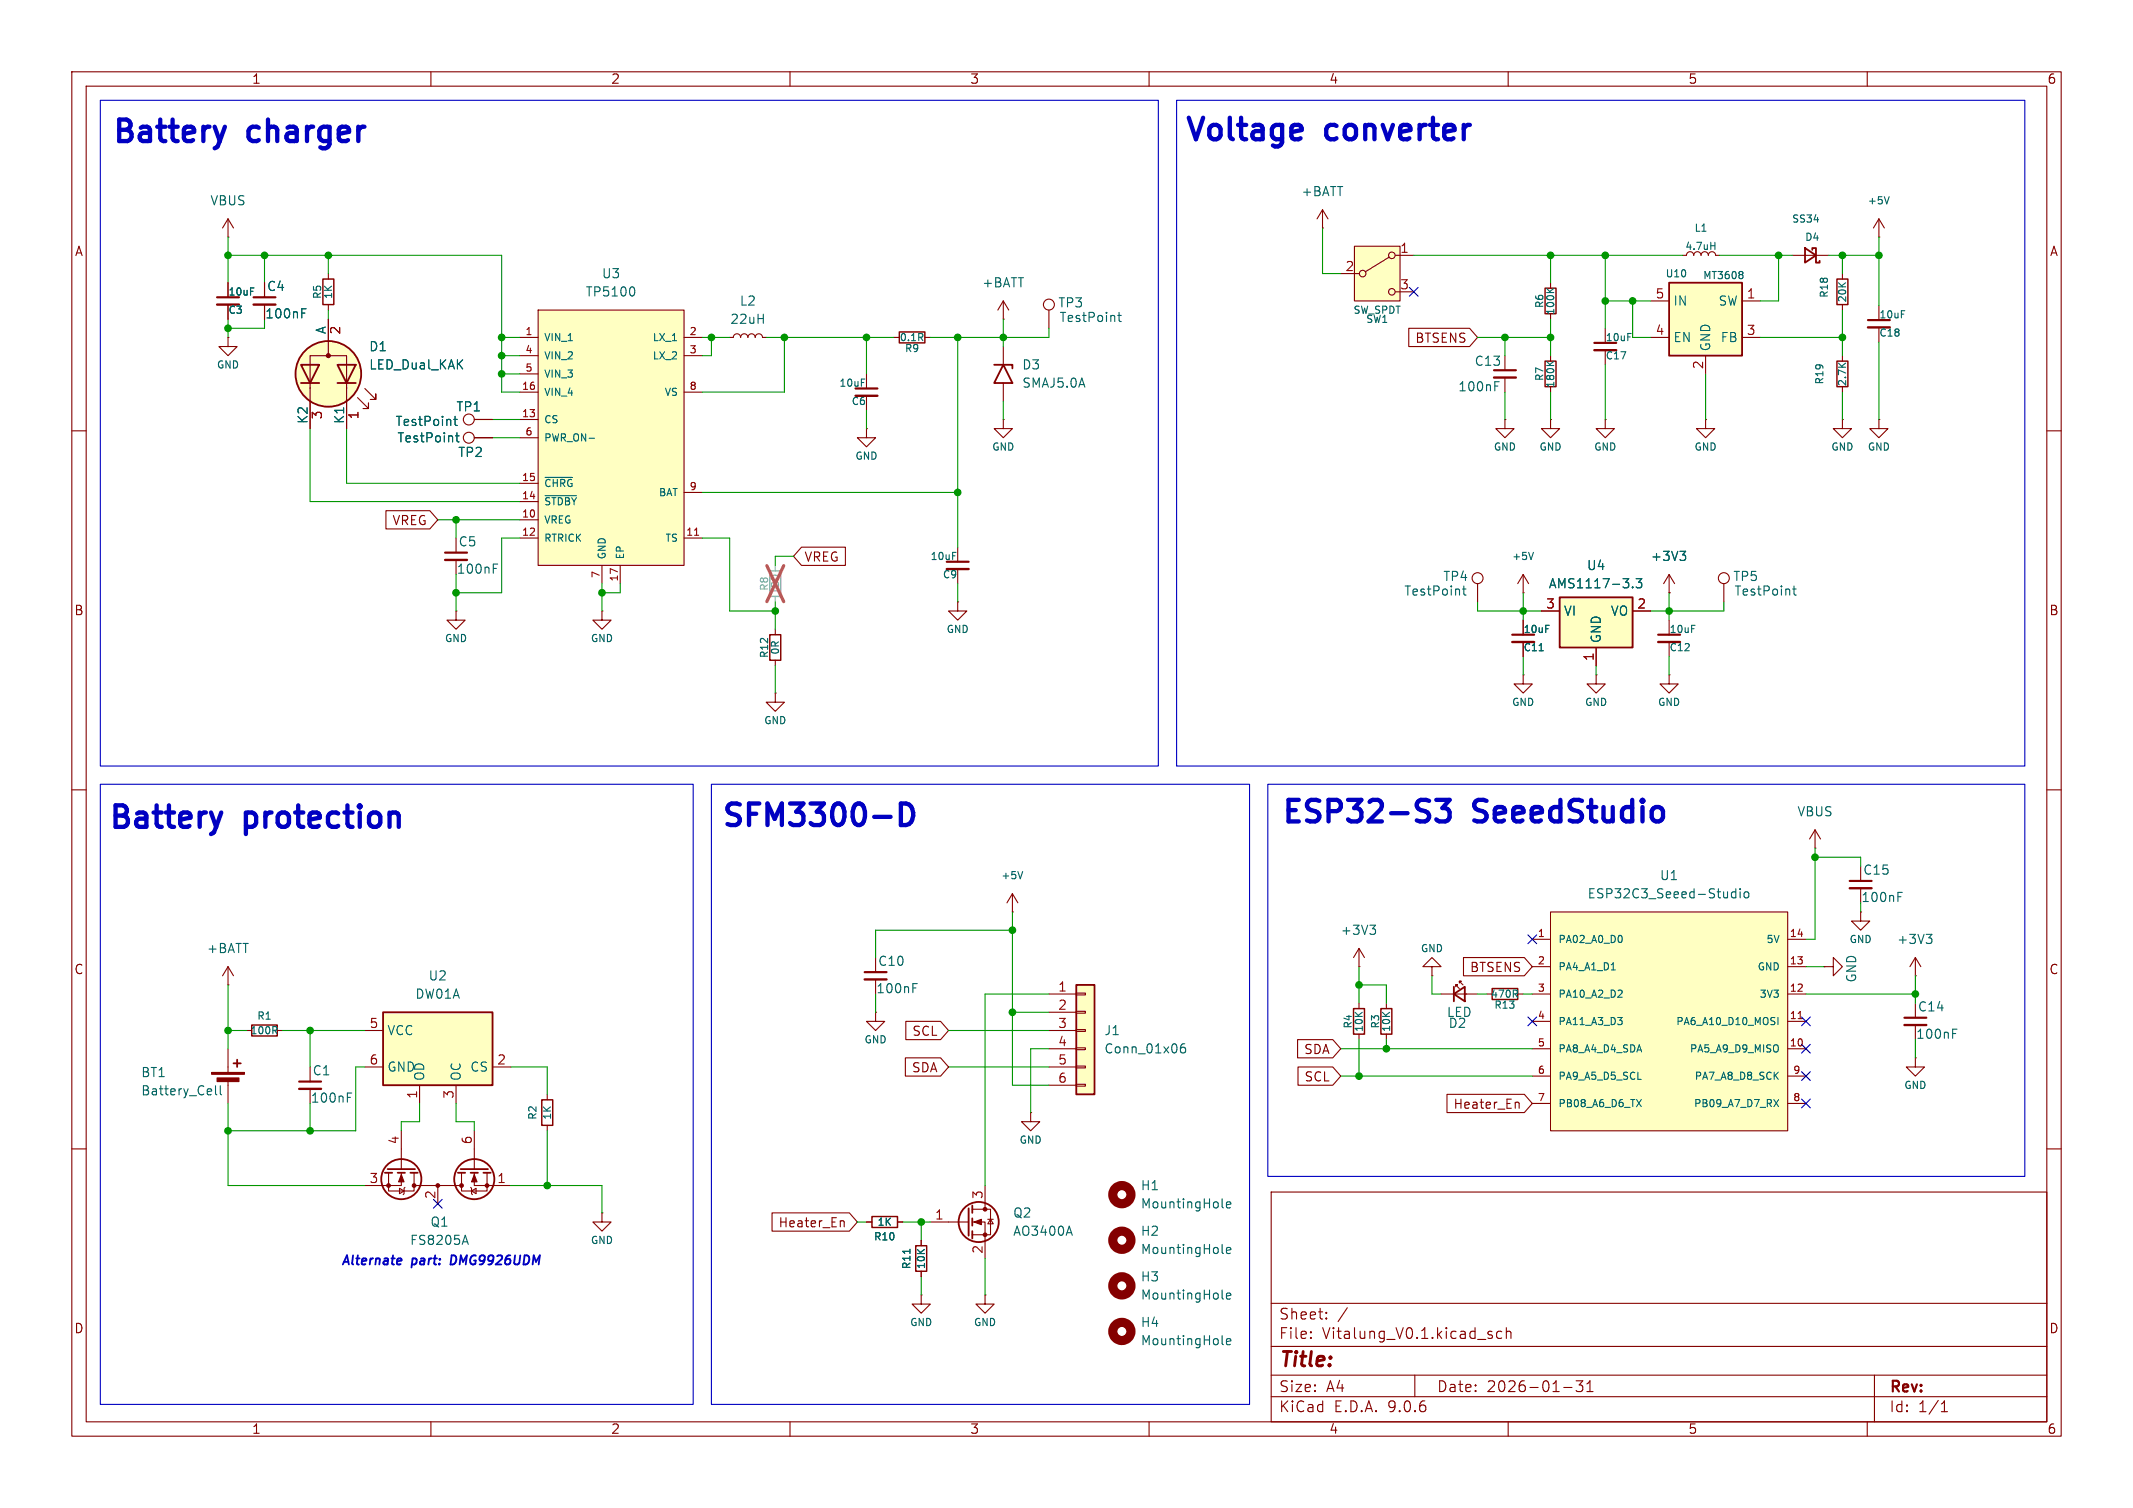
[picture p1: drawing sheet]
<svg xmlns="http://www.w3.org/2000/svg" width="297mm" height="210mm" viewBox="0 0 297 210" stroke-linecap="round" stroke-linejoin="round" font-family="sans-serif">
<g fill="none" stroke="#840000" stroke-width=".15">
<path d="M10 10h277v190h-277zM12 12h273v186h-273zM60 10v2M110 10v2M160 10v2M210 10v2M260 10v2M249.6 35.6h5M66 58.4h2.6M10 60h2M285 60h2M10 110h2"/>
<path d="M252.7 118.1h.1M252.7 115.6l-.7 1.2M252.7 115.6l.8 1.2M252.7 115.6v2.5M285 110h2M259.1 120.7v2M259.1 123.7v2M10 160h2M177 166h108v32h-108zM285 160h2M60 198v2M110 198v2"/>
<path d="M160 198v2M177 194.5h108M177 191.5h108M177 187.5h108M177 181.5h108M182.5 186.3h.1l-.1 .1M182.5 186.3v.1M182.5 185.5v.1M182.5 185.5h.1l-.1 .1M184.7 183.6v.1M184.7 183.6h-.1l.1 .1M184.7 182.8v.1"/>
<path d="M184.7 182.8h-.1l.1 .1M187.6 182.1l-1.3 2M197 191.5v3M207.4 185.9l.3 .1 .1 .2-.2 .2h-.3M207.4 185.4l.3 .1M209.1 185.5l-.4-.1-.3 .3v.4l.1 .2 .2 .1 .4-.1M209.7 185.5a.37 .37 0 0 1 .7 .1v.8M209.7 184.9v1.5M210 198v2M217.7 193.2h1.2M219.5 192.3h.9l-.5 .6a.41 .41 0 0 1 .5 .3v.3l-.2 .2-.5 .1-.2-.1M221 193.8h.8"/>
<path d="M221 192.7l.4-.4v1.5M260 198v2M261 191.5v6.5M270.3 196.6h.9M270.3 195.5l.4-.4v1.5"/>
<circle cx="65.3" cy="58.4" r=".76"/>
</g>
<path d="M251.3 34.5l1.6 1.1-1.6 1zM252.3 34.8v-.3h.6v2.1h.5v-.3" fill="none" stroke="#840000" stroke-width=".25"/>
<path d="M63.2 58.4h.5M63.4 58v1.1v.1l.3 .1M264.3 124.9h.4M264.3 124.3h.6" fill="none" stroke="#006464" stroke-width=".15"/>
<path d="M257.6 122.7h3" fill="none" stroke="#840000" stroke-width=".3"/>
<path d="M257.6 123.7h3" fill="none" stroke="#840000" stroke-width=".33"/>
<path d="M215.9 127h33v30.5h-33z" fill="#ffffc2"/>
<g fill="none" stroke="#840000" stroke-width=".15">
<path d="M66 61h2.6M232.4 82.6h.1M232.4 94v1.3h1.3l-1.3 1.2-1.3-1.2h1.3M232.4 94h.1M232.4 80l-.8 1.3M232.4 80l.8 1.3M232.4 80v2.6M232.4 86.4v2M232.4 89.4v2M240 81.3v2.5M213.4 130.8h2.5M213.4 134.6h2.5"/>
<path d="M213.4 138.4h2.5M215.9 127h33v30.5h-33zM248.9 130.8h2.6M248.9 134.6h2.6M248.9 138.4h2.6M254 134.6h1.3v-1.2l1.2 1.2-1.2 1.3v-1.3M254 134.6h.1M259.1 127v1.3h1.2l-1.2 1.2-1.3-1.2h1.3M259.1 127h.1M266.7 135.9h.1M266.7 133.4l-.8 1.2M266.7 133.4l.8 1.2"/>
<path d="M266.7 133.4v2.5M266.7 139.7v2M34.3 143.5h.8M38.6 143.5h.8M213.4 142.2h2.5M213.4 146.1h2.5M213.4 149.9h2.5M213.4 153.7h2.5M248.9 142.2h2.6M248.9 146.1h2.6M248.9 149.9h2.6M248.9 153.7h2.6"/>
<path d="M266.7 147.3v1.3h1.3l-1.3 1.3-1.3-1.3h1.3M266.7 147.3h.1M266.7 142.7v2.1"/>
<circle cx="65.3" cy="61" r=".76"/>
<circle cx="240" cy="80.5" r=".76"/>
</g>
<g fill="none" stroke="#006464" stroke-width=".15">
<path d="M63.4 60.7h.5M63.6 60.3v1.1l.1 .1h.2M233.9 76.8h.8l-.4 .5M234.5 77.3l.2 .2v.3l-.2 .2M235.5 87.1h.5M249.6 82h.5M249.8 81.6v1.1l.1 .1 .2 .1M224.3 135.1h.6M225.7 137.9l.2 .2-.1 .2-.5 .6h.6M225.8 130.4l.1 .2-.1 .6M241.7 123.8v1.2M241.7 124.3l-.4-.1-.2 .2v.4l.1 .2h.5"/>
<path d="M242.3 123.8v.1M242.3 124.2v.8M242.9 124.3l.2-.1 .3 .1 .1 .5-.1 .2h-.3l-.2-.1zM268.2 130.1h.8l-.4 .5M268.8 130.6l.2 .2v.3l-.2 .3M38.2 143.5l.4 .5M38.5 143.1v.3M225.3 141.7h.6l-.4 .4M225.8 142.1l.1 .2-.1 .3M227.9 153.1l.6 1M228.1 150.3h.4M228.5 153.1l-.6 1"/>
<path d="M247 153.1l.7 1M247.6 141.7v1M247.6 145.6v.8M247.7 153.1l-.7 1M271.9 143.9h.4M271.9 143.3h.6"/>
</g>
<path d="M250.4 141.9h.6" fill="none" stroke="#a90000" stroke-width=".15"/>
<path d="M230.9 88.4h3M265.2 141.7h3" fill="none" stroke="#840000" stroke-width=".3"/>
<path d="M230.9 89.4h3M265.2 142.7h3" fill="none" stroke="#840000" stroke-width=".33"/>
<path d="M35.1 142.7h3.5v1.6h-3.5z" fill="none" stroke="#840000" stroke-width=".2"/>
<path d="M232.4 39.4h10.2v10.1h-10.2z" fill="#ffffc2"/>
<path d="M232.4 39.4h10.2v10.1h-10.2z" fill="none" stroke="#840000" stroke-width=".25"/>
<g fill="none" stroke="#840000" stroke-width=".15">
<path d="M215.9 39.4v.7M234.3 35.6h.5a.51 .51 0 0 1 .5-.5 .51 .51 0 0 1 .5 .5 .51 .51 0 0 1 .5-.5 .51 .51 0 0 1 .6 .5 .51 .51 0 0 1 .5-.5 .51 .51 0 0 1 .5 .5 .51 .51 0 0 1 .5-.5 .51 .51 0 0 1 .5 .5h.5M209.5 58.4v1.3h1.3l-1.3 1.3-1.2-1.3h1.2M209.5 58.4h.1M209.5 49.5v2.1M209.5 52.6v2M215.9 58.4v1.3h1.3l-1.3 1.3-1.3-1.3h1.3M215.9 58.4h.1M215.9 43.7v.8M223.5 58.4v1.3h1.3l-1.3 1.3-1.3-1.3h1.3M223.5 58.4h.1M229.9 41.9h2.5"/>
<path d="M229.9 47h2.5M237.5 58.4v1.3h1.3l-1.3 1.3-1.3-1.3h1.3M237.5 58.4h.1M237.5 49.5v2.6M242.6 41.9h2.5M242.6 47h2.5M205.7 81.3v2.5M43.2 148.6v2M43.2 151.6v2.1M76.2 152.4v.8M76.2 156.7v.8M143.5 154.9v1.3h1.3l-1.3 1.3-1.3-1.3h1.3"/>
<path d="M143.5 154.9h.1"/>
<circle cx="205.7" cy="80.5" r=".76"/>
</g>
<path d="M238.2 34.2h.6M238.8 33.7v1M242.5 37.8l.2 .2-.2 .2 .2 .2v.2l-.2 .2M208.1 53.8h.5M208.1 53.2h.6M215.4 40.2l.5 .5M216.4 40.2l-.6 .4M203.6 82h.5M203.8 81.6v1.1l.1 .1 .2 .1M48.4 152.8h.4M48.4 152.2h.6" fill="none" stroke="#006464" stroke-width=".15"/>
<path d="M208 51.6h3.1M41.7 150.6h3" fill="none" stroke="#840000" stroke-width=".3"/>
<path d="M208 52.6h3.1M41.7 151.6h3" fill="none" stroke="#840000" stroke-width=".33"/>
<path d="M215.1 40.1h1.6v3.6h-1.6zM75.4 153.2h1.6v3.5h-1.6z" fill="none" stroke="#840000" stroke-width=".2"/>
<path d="M188.6 34.3h6.3v7.6h-6.3z" fill="#ffffc2"/>
<g fill="none" stroke="#840000" stroke-width=".15">
<path d="M184.1 31.8h.1M184.1 29.2l-.7 1.3M184.1 29.2l.8 1.3M184.1 29.2v2.6M186.7 38.1h2.5M188.6 34.3h6.3v7.6h-6.3zM193.4 35.8l-3.3 2M194.3 35.6h2.5M194.3 40.6h2.5M212.1 82.6h.1M212.1 80l-.8 1.3M212.1 80l.8 1.3"/>
<path d="M212.1 80v2.6M121.9 133.4v2M121.9 136.4v2M121.9 141v1.2h1.3l-1.3 1.3-1.3-1.3h1.3M121.9 141h.1"/>
<circle cx="189.7" cy="38.1" r=".46"/>
<circle cx="193.8" cy="35.6" r=".46"/>
<circle cx="193.8" cy="40.6" r=".46"/>
</g>
<path d="M213.5 76.9l-.3 1M127.1 137.6h.4M127.1 137h.6" fill="none" stroke="#006464" stroke-width=".15"/>
<path d="M120.4 135.4h3" fill="none" stroke="#840000" stroke-width=".3"/>
<path d="M120.4 136.4h3" fill="none" stroke="#840000" stroke-width=".33"/>
<path d="M53.3 141h15.3v10.1h-15.3z" fill="#ffffc2"/>
<path d="M53.3 141h15.3v10.1h-15.3z" fill="none" stroke="#840000" stroke-width=".25"/>
<g fill="none" stroke="#840000" stroke-width=".15">
<path d="M261.6 33h.1M261.6 30.5l-.7 1.3M261.6 30.5l.8 1.3M261.6 30.5v2.5M256.5 49.5v.8M256.5 53.8v.8M261.6 58.4v1.3h1.3l-1.3 1.3-1.3-1.3h1.3M261.6 58.4h.1M261.6 42.5v2.1M261.6 45.6v2M212.1 94v1.3h1.3l-1.3 1.2-1.3-1.2h1.3M212.1 94h.1"/>
<path d="M222.2 94v1.3h1.3l-1.3 1.2-1.2-1.2h1.2M222.2 94h.1M50.8 143.5h2.5M50.8 148.6h2.5M58.4 151.1v2.6M63.5 151.1v2.6M68.6 148.6h2.5"/>
</g>
<path d="M263 27.4l-.3 1M264.8 43.3h.4" fill="none" stroke="#006464" stroke-width=".15"/>
<path d="M255.8 50.3h1.5v3.5h-1.5z" fill="none" stroke="#840000" stroke-width=".2"/>
<path d="M260.1 44.6h3" fill="none" stroke="#840000" stroke-width=".3"/>
<path d="M260.1 45.6h3" fill="none" stroke="#840000" stroke-width=".33"/>
<path d="M217.2 83.2h10.1v7h-10.1z" fill="#ffffc2"/>
<g fill="none" stroke="#840000" stroke-width=".25">
<path d="M41.9 50.8h2.5l-1.2 2.5zM41.9 53.3h2.5M47 50.8h2.5l-1.2 2.5zM47 53.3h2.5M217.2 83.2h10.1v7h-10.1zM32.5 148.1h1M33 147.6v1M53.6 163.3h1M54 162.8h3.8M55.4 163.3h1M57.1 163.3h1.1M63.8 163.3h1"/>
<path d="M64.1 162.8h3.8M65.5 163.3h1M67.3 163.3h1M134.9 168.3v3.8M135.4 167.9v1M135.4 169.7v1M135.4 171.5v1"/>
<circle cx="45.7" cy="52.1" r="4.6"/>
<circle cx="55.9" cy="164.2" r="2.79"/>
<circle cx="66" cy="164.2" r="2.79"/>
<circle cx="136.3" cy="170.2" r="2.79"/>
</g>
<g fill="none" stroke="#840000" stroke-width=".15">
<path d="M31.7 33h.1M31.7 30.5v2.5M31.7 39.4v2M31.7 30.5l-.7 1.3M31.7 30.5l.8 1.3M36.8 39.4v2M45.7 38.1v.8M256.5 38.1v.8M31.7 47v1.3h1.3l-1.3 1.2-1.2-1.2h1.2M31.7 47h.1M31.7 42.4v2.1M36.8 42.4v2.1"/>
<path d="M43.2 54.1v-4.6h5.1v4.6M43.2 54v5.7M45.7 42.4v.8M45.7 44.5v5M48.3 54v5.7M49.8 55.4l1.5 1.5v-.8v.8h-.8M50.8 54.1l1.5 1.5v-.7v.7h-.7M120.6 59.7v1.3h-1.2l1.2 1.2 1.3-1.2h-1.3M120.6 59.7h.1M120.6 52.1v2M120.6 55.1v2.1M215.9 49.5v.8"/>
<path d="M215.9 53.8v.8M223.5 45.7v2.1M223.5 48.8v2M256.5 58.4v1.3h1.3l-1.3 1.3-1.2-1.3h1.2M256.5 58.4h.1M256.5 42.4v.8M63.5 85.1v1.3h1.3l-1.3 1.2-1.3-1.2h1.3M63.5 85.1h.1M83.8 85.1v1.3h1.3l-1.3 1.2-1.3-1.2h1.3M83.8 85.1h.1M107.9 96.5v1.3h1.3l-1.3 1.3-1.2-1.3h1.2M107.9 96.5h.1"/>
<path d="M107.9 87.6v.8M107.9 91.9v.8M212.1 86.4v2M212.1 89.4v2M214.6 85.1h2.6M222.2 90.2v2.5M227.3 85.1h2.6M31.7 137.2h.1M31.7 134.6l-.7 1.3M31.7 134.6l.8 1.3M31.7 134.6v2.6M31.7 146.1v3.3"/>
<path d="M31.7 150.4v3.3M55.9 157.5v5.3M66 157.5v5.3M54.1 163.3v2.6h3.6v-2.6M55.6 165.5l.7 .4-.7 .3zM55.9 163.3v1.8h-5.1M56.4 165.4l-.1 .1v.7l-.2 .2M57.7 165.1h6.6M61 165.1v2.5M64.3 163.3v2.6h3.5v-2.6M65.5 165.4l.2 .1v.7l.1 .2M65.7 165.9l.6-.4v.7z"/>
<path d="M66 163.3v1.8h5.1M83.8 168.9v1.3h1.3l-1.3 1.3-1.3-1.3h1.3M83.8 168.9h.1M120.6 170.2h.8M125 170.2h.7M128.3 172.7v.8M128.3 177v.8M129.5 170.2h5.4M135.4 168.4h2.5v3.6h-2.5M135.4 170.2h1.8v5.1M137.2 165.1v3.3M137.5 169.8h.8"/>
<path d="M137.9 169.8l.4 .6h-.8zM128.3 180.3v1.3h1.2l-1.2 1.3-1.3-1.3h1.3M128.3 180.3h.1M137.2 180.3v1.3h1.2l-1.2 1.3-1.3-1.3h1.3M137.2 180.3h.1"/>
</g>
<g fill="none" stroke="#006464" stroke-width=".15">
<path d="M34.9 40.1h.5M42 43.6h.4M42 43h.6M119.9 52.8h.5M215.4 50.3l.5 .6M216.4 50.3l-.6 .5M226.7 46.4h.4M214.3 90.6h.6M215.2 87.1h.5M227.3 81.7v.2M227.8 80.6h.8l-.4 .5 .3 .1v.5l-.1 .2h-.4l-.2-.2M30 151.2v1.1l.2 .2"/>
<path d="M30.7 151.2v1.1l.2 .2M64.5 172.9h.6M64.8 172l.4 1.3M126.7 174v.6M148.9 170.8l.4 1.2M170.2 174.4l.2 .2M170.8 174.1l.6-.1-.1-.2-.3-.1-.2 .2v.6h.5M170.2 180.7l.2 .2M170.8 180.5l.6-.1-.1-.3h-.3l-.2 .2v.6h.5"/>
</g>
<path d="M30.2 41.4h3.1M35.3 41.4h3.1M119.1 54.1h3.1M222 47.8h3M210.6 88.4h3" fill="none" stroke="#840000" stroke-width=".3"/>
<path d="M30.2 42.4h3.1M35.3 42.4h3.1M119.1 55.1h3.1M222 48.8h3M210.6 89.4h3" fill="none" stroke="#840000" stroke-width=".33"/>
<g fill="#840000" stroke="#840000" stroke-width=".15">
<path d="M66 163.6l.4 1h-.7z"/>
<path d="M55.9 163.6l.4 1h-.8z"/>
<path d="M29.5 149.4h4.5v.2h-4.5z"/>
<path d="M30.2 150.1h3.1v.5h-3.1z"/>
<path d="M135.6 170.2l1.1-.4v.8z"/>
<circle cx="67.8" cy="165.1" r=".25"/>
<circle cx="64.3" cy="165.1" r=".25"/>
<circle cx="61" cy="165.1" r=".25"/>
<circle cx="57.7" cy="165.1" r=".25"/>
<circle cx="54.1" cy="165.1" r=".25"/>
<circle cx="45.7" cy="49.5" r=".28"/>
<circle cx="137.2" cy="168.4" r=".25"/>
<circle cx="137.2" cy="172" r=".25"/>
</g>
<path d="M45 38.9h1.5v3.5h-1.5zM255.8 38.9h1.5v3.5h-1.5zM215.1 50.3h1.6v3.5h-1.6zM107.2 88.4h1.5v3.5h-1.5zM121.4 169.4h3.6v1.5h-3.6zM127.5 173.5h1.5v3.5h-1.5z" fill="none" stroke="#840000" stroke-width=".2"/>
<circle cx="45.7" cy="52.1" r="4.6" fill="#ffffc2" stroke="#ffffc2" stroke-width=".14"/>
<g fill="none" stroke="#840000" stroke-width="1.3">
<circle cx="156.2" cy="172.7" r="1.27"/>
<circle cx="156.2" cy="179.1" r="1.27"/>
</g>
<path d="M107.2 79.5h1.5v3.6h-1.5z" fill="none" stroke="#a1a1a1" stroke-width=".2"/>
<path d="M107.9 78.7v.8M107.9 83.1v.7" fill="none" stroke="#a1a1a1" stroke-width=".15"/>
<path d="M106.8 78.8l2.3 5M109.1 78.8l-2.3 5" fill="none" stroke="#e65255" stroke-width=".46"/>
<path d="M74.9 43.2h20.3v35.5h-20.3z" fill="#ffffc2"/>
<g fill="none" stroke="#840000" stroke-width=".15">
<path d="M72.4 49.5h2.5M72.4 52.1h2.5M72.4 54.6h2.5M72.4 58.4h2.5M72.4 47h2.5M74.9 43.2h20.3v35.5h-20.3zM95.2 49.5h2.6M95.2 54.6h2.6M95.2 47h2.6M101.6 47h.5a.51 .51 0 0 1 .5-.5 .51 .51 0 0 1 .5 .5 .51 .51 0 0 1 .5-.5 .51 .51 0 0 1 .5 .5 .51 .51 0 0 1 .5-.5 .51 .51 0 0 1 .6 .5 .51 .51 0 0 1 .5-.5 .51 .51 0 0 1 .5 .5h.5M124.5 47h.7M128.8 47h.7"/>
<path d="M139.7 58.4v1.3h-1.3l1.3 1.3 1.3-1.3h-1.3M139.7 58.4h.1M139.7 44.5h.1M139.7 41.9v2.6M139.7 48.3v2.5M139.7 53.3v2.6M139.7 41.9l-.8 1.3M139.7 41.9l.8 1.3M146 43.2v2.5M63.5 74.9v2.1M63.5 78v2M72.4 61h2.5"/>
<path d="M72.4 67.3h2.5M72.4 69.9h2.5M72.4 72.4h2.5M72.4 74.9h2.5M83.8 78.7v2.6M86.4 78.7v2.6M95.2 74.9h2.6M95.2 68.6h2.6M133.3 76.2v2M133.3 79.2v2.1M133.3 83.8v1.3h-1.2l1.2 1.3 1.3-1.3h-1.3M133.3 83.8h.1"/>
<path d="M141 127h.1M141 124.5l-.8 1.2M141 124.5l.7 1.2M141 124.5v2.5M189.2 134.6h.1M189.2 132.1v2.5M189.2 139.7v.8M189.2 132.1l-.7 1.3M189.2 132.1l.8 1.3M193 139.7v.8M199.4 134.6h1.3l-1.3-1.2-1.3 1.2h1.3v1.3M199.4 135.9h.1"/>
<path d="M200.7 138.4h5M202.7 137.4v-.2h.2h-.2l.5 .5M203.2 136.9v-.2h.3h-.3l.5 .5M207 138.4h.8M211.3 138.4h.8M189.2 144v.8M193 144v.8"/>
<circle cx="146" cy="42.4" r=".76"/>
</g>
<g fill="none" stroke="#006464" stroke-width=".15">
<path d="M88.1 39.9a.79 .79 0 0 1 0 1.3M155.6 43.9h.5M155.8 43.5v1.1l.1 .1 .2 .1M68.7 79.2h.4M68.7 78.6h.6M75.9 66.5h3.8M75.9 69h4.4M82 61h.8M132.6 76.9h.5M142.4 121.4l-.3 1M190.7 128.8h.8l-.4 .5M191.3 129.3l.2 .3v.3l-.2 .2"/>
<path d="M211 138.4l.3 .5M211.2 138v.3M170.2 168l.2 .2M170.8 167.8l.6-.1-.1-.3h-.3l-.2 .2v.6h.5M170.2 187.1l.2 .2M170.8 186.8l.6-.1-.1-.2-.3-.1-.2 .2v.6h.5"/>
</g>
<path d="M96.7 74.5h.6" fill="none" stroke="#a90000" stroke-width=".15"/>
<path d="M62 77h3M131.8 78.2h3.1" fill="none" stroke="#840000" stroke-width=".3"/>
<path d="M62 78h3M131.8 79.2h3.1" fill="none" stroke="#840000" stroke-width=".33"/>
<path d="M138.4 50.8h2.6v.5M139.7 50.8l1.3 2.5h-2.6zM202.4 138.4l1.6-1v2zM202.4 137.4v2" fill="none" stroke="#840000" stroke-width=".25"/>
<path d="M125.2 46.2h3.6v1.6h-3.6zM207.8 137.7h3.5v1.5h-3.5zM188.5 140.5h1.5v3.5h-1.5zM192.3 140.5h1.5v3.5h-1.5z" fill="none" stroke="#840000" stroke-width=".2"/>
<g fill="none" stroke="#840000" stroke-width="1.3">
<circle cx="156.2" cy="166.4" r="1.27"/>
<circle cx="156.2" cy="185.4" r="1.27"/>
</g>
<path d="M149.9 137.2h2.5v15.2h-2.5z" fill="#ffffc2"/>
<path d="M149.9 137.2h2.5v15.2h-2.5z" fill="none" stroke="#840000" stroke-width=".25"/>
<g fill="none" stroke="#840000" stroke-width=".15">
<path d="M31.7 39.4v2M36.8 39.4v2M31.7 42.4v2.1M36.8 42.4v2.1M43.2 55.9v3.8M45.7 44.5v3M48.3 55.9v3.8M66 58.4h2.6M196.2 45.7h8.4l1.1 1.3-1.1 1.3h-8.4zM53.7 71.1h6.1l1.2 1.3-1.2 1.3h-6.1zM66 61h2.6M111.6 76.2h6.1v2.5h-6.1l-1.1-1.2z"/>
<path d="M212.1 86.4v2M212.1 89.4v2M214.6 85.1h2.6M222.2 90.2v2.5M227.3 85.1h2.6M232.4 82.6h.1M146 138.4h3.9M149.9 138.3h1.2v.3h-1.2zM203.8 133.3h8.4l1.2 1.3-1.2 1.3h-8.4zM126.1 147.3h4.9l1.1 1.3-1.1 1.3h-4.9zM126.1 142.2h4.9l1.1 1.3-1.1 1.3h-4.9zM146 141h3.9"/>
<path d="M146 143.5h3.9M146 146.1h3.9M146 148.6h3.9M146 151.1h3.9M149.9 140.8h1.2v.3h-1.2zM149.9 143.4h1.2v.2h-1.2zM149.9 145.9h1.2v.3h-1.2zM149.9 148.5h1.2v.2h-1.2zM149.9 151h1.2v.3h-1.2zM180.7 144.8h4.9l1.1 1.3-1.1 1.2h-4.9zM180.7 148.6h4.9l1.1 1.3-1.1 1.2h-4.9zM201.5 152.4h10.7l1.2 1.3-1.2 1.2h-10.7z"/>
<path d="M211.2 153.5l.3 .1v.1v.6M107.5 168.9h10.8l1.1 1.3-1.1 1.3h-10.8zM117.2 170l.3 .1v.1v.7M120.6 170.2h.8M125 170.2h.7M128.3 172.7v.8M128.3 177v.8"/>
</g>
<g fill="none" stroke="#006464" stroke-width=".15">
<path d="M34.9 40.1h.5M42 43.6h.4M42 43h.6M63.2 58.4h.5M63.4 58v1.1v.1l.3 .1M63.4 60.7h.5M63.6 60.3v1.1l.1 .1h.2M233.9 76.8h.8l-.4 .5M234.5 77.3l.2 .2v.3l-.2 .2M214.3 90.6h.6M215.2 87.1h.5M227.3 81.7v.2"/>
<path d="M227.8 80.6h.8l-.4 .5 .3 .1v.5l-.1 .2h-.4l-.2-.2M165 145.4a.5 .5 0 0 0-.6 .5v.5l.1 .2h.3l.2-.1 .1-.4-.1-.2-.4-.1-.2 .3M126.7 174v.6"/>
</g>
<g fill="none" stroke="#009600" stroke-width=".15">
<path d="M31.7 35.6h38.1v19h2.6M31.7 33v6.4M36.8 35.6v3.8M45.7 35.6v2.5M184.1 31.8v6.3h2.6M196.8 35.6h37.5M215.9 35.6v3.8M223.5 35.6v10.1M239.4 35.6h10.2M247.6 35.6v6.3h-2.5M254.6 35.6h7M256.5 35.6v2.5"/>
<path d="M261.6 33v9.5M31.7 44.5v2.5M36.8 44.5v1.2h-5.1M43.2 59.7v10.2h29.2M45.7 43.2v1.3M48.3 59.7v7.6h24.1M68.6 58.4h3.8M69.8 47h2.6M69.8 49.5h2.6M69.8 52.1h2.6M97.8 47h3.8M99.1 47v2.5h-1.3"/>
<path d="M106.7 47h17.8M109.2 47v7.6h-11.4M120.6 47v5.1M120.6 57.2v2.5M133.3 47v29.2M139.7 44.5v3.8M139.7 55.9v2.5M146 45.7v1.3h-16.5M205.7 47h10.2M209.5 47v2.5M209.5 54.6v3.8M215.9 44.5v5"/>
<path d="M215.9 54.6v3.8M223.5 41.9h6.4M223.5 50.8v7.6M227.3 41.9v5.1h2.6M237.5 52.1v6.3M245.1 47h11.4M256.5 43.2v6.3M256.5 54.6v3.8M261.6 47.6v10.8M61 72.4h11.4M63.5 72.4v2.5M68.6 61h3.8"/>
<path d="M72.4 74.9h-2.6v7.7h-6.3M97.8 74.9h3.8v10.2h6.3M97.8 68.6h35.5M110.5 77.5h-2.6v1.2M63.5 80v5.1M83.8 81.3v3.8M86.4 81.3v1.3h-2.6M107.9 83.8v3.8M107.9 92.7v3.8M133.3 81.3v2.5M205.7 83.8v1.3h8.9M212.1 82.6v3.8"/>
<path d="M212.1 91.4v2.6M222.2 92.7v1.3M232.4 82.6v3.8M232.4 91.4v2.6M240 83.8v1.3h-10.1M252.7 119.4h6.4v1.3M252.7 118.1v12.7h-1.2M31.7 137.2v8.9M121.9 138.4v2.6M141 127v24.1h5M141 129.5h-19.1v3.9M146 138.4h-8.8v26.7"/>
<path d="M189.2 134.6v5.1M189.2 137.2h3.8v2.5M199.4 135.9v2.5h1.3M205.7 138.4h1.3M212.1 138.4h1.3M251.5 138.4h15.2M251.5 134.6h2.5M259.1 125.7v1.3M266.7 135.9v3.8M31.7 143.5h2.6M31.7 153.7v11.4h19.1M39.4 143.5h11.4"/>
<path d="M43.2 143.5v5.1M43.2 153.7v3.8M50.8 148.6h-1.3v8.9h-17.8M58.4 153.7v2.5h-2.5v1.3M63.5 153.7v2.5h2.5v1.3M71.1 148.6h5.1v3.8M76.2 157.5v7.6M132.1 143.5h13.9M132.1 148.6h13.9M141 141h5M146 146.1h-2.5v8.8M186.7 149.9h26.7"/>
<path d="M186.7 146.1h26.7M189.2 144.8v5.1M193 144.8v1.3M266.7 144.8v2.5M71.1 165.1h12.7v3.8M119.4 170.2h1.2M125.7 170.2h3.8M128.3 170.2v2.5M128.3 177.8v2.5M137.2 175.3v5"/>
</g>
<g fill="none" stroke="#000084" stroke-width=".15">
<path d="M196.2 40l1.3 1.2M197.5 40l-1.3 1.2M212.8 130.2l1.2 1.2M214 130.2l-1.2 1.2M212.8 141.6l1.2 1.2M214 141.6l-1.2 1.2M250.9 149.3l1.2 1.2M250.9 145.4l1.2 1.3M250.9 141.6l1.2 1.2M250.9 153.1l1.2 1.2M252.1 149.3l-1.2 1.2M252.1 145.4l-1.2 1.3"/>
<path d="M252.1 141.6l-1.2 1.2M252.1 153.1l-1.2 1.2M60.4 167l1.2 1.2M61.6 167l-1.2 1.2"/>
</g>
<path d="M31.3 17.6l-.7 2M30.8 113.2l-.7 2M125.4 111.9h.8a1.59 1.59 0 0 1 .8 2.3l-.4 .6-.4 .1h-.8zM200 111.4h1.8l-1 1.1a.81 .81 0 0 1 1 .6v.7l-.2 .4-.3 .2h-.9l-.4-.3" fill="none" stroke="#0000c2" stroke-width=".6"/>
<path d="M55.5 175.2l.4 .1v.2l-.6 .2M55.8 176l-.1 .1" fill="none" stroke="#0000c2" stroke-width=".25"/>
<path d="M14 14h147.3v92.7h-147.3zM163.8 14h118.1v92.7h-118.1zM14 109.2h82.5v86.4h-82.5zM99.1 109.2h74.9v86.4h-74.9zM176.5 109.2h105.4v54.6h-105.4z" fill="none" stroke="#0000c2" stroke-width=".15"/>
<g fill="#009600" stroke="#009600" stroke-width=".15">
<circle cx="209.5" cy="47" r=".46"/>
<circle cx="212.1" cy="85.1" r=".46"/>
<circle cx="215.9" cy="47" r=".46"/>
<circle cx="189.2" cy="137.2" r=".46"/>
<circle cx="189.2" cy="149.9" r=".46"/>
<circle cx="193" cy="146.1" r=".46"/>
<circle cx="232.4" cy="85.1" r=".46"/>
<circle cx="227.3" cy="41.9" r=".46"/>
<circle cx="247.6" cy="35.6" r=".46"/>
<circle cx="256.5" cy="47" r=".46"/>
<circle cx="261.6" cy="35.6" r=".46"/>
<circle cx="256.5" cy="35.6" r=".46"/>
<circle cx="215.9" cy="35.6" r=".46"/>
<circle cx="223.5" cy="35.6" r=".46"/>
<circle cx="223.5" cy="41.9" r=".46"/>
<circle cx="252.7" cy="119.4" r=".46"/>
<circle cx="266.7" cy="138.4" r=".46"/>
<circle cx="141" cy="141" r=".46"/>
<circle cx="139.7" cy="47" r=".46"/>
<circle cx="133.3" cy="47" r=".46"/>
<circle cx="120.6" cy="47" r=".46"/>
<circle cx="141" cy="129.5" r=".46"/>
<circle cx="63.5" cy="82.6" r=".46"/>
<circle cx="63.5" cy="72.4" r=".46"/>
<circle cx="36.8" cy="35.6" r=".46"/>
<circle cx="31.7" cy="35.6" r=".46"/>
<circle cx="45.7" cy="35.6" r=".46"/>
<circle cx="133.3" cy="68.6" r=".46"/>
<circle cx="109.2" cy="47" r=".46"/>
<circle cx="107.9" cy="85.1" r=".46"/>
<circle cx="99.1" cy="47" r=".46"/>
<circle cx="31.7" cy="143.5" r=".46"/>
<circle cx="31.7" cy="157.5" r=".46"/>
<circle cx="76.2" cy="165.1" r=".46"/>
<circle cx="128.3" cy="170.2" r=".46"/>
<circle cx="43.2" cy="143.5" r=".46"/>
<circle cx="43.2" cy="157.5" r=".46"/>
<circle cx="83.8" cy="82.6" r=".46"/>
<circle cx="69.8" cy="52.1" r=".46"/>
<circle cx="31.7" cy="45.7" r=".46"/>
<circle cx="69.8" cy="47" r=".46"/>
<circle cx="69.8" cy="49.5" r=".46"/>
</g>
<g font-size="4.2" fill="#0000c2">
<text x="15.5" y="20.7">Battery</text>
<text x="34.8" y="20.7">charger</text>
<text x="164.8" y="20.4">Voltage</text>
<text x="184.9" y="20.4">converter</text>
<text x="15" y="116.2">Battery</text>
<text x="34.3" y="116.2">protection</text>
<text x="100.3" y="115.9">SFM3300-D</text>
<text x="178.3" y="115.4">ESP32-S3</text>
<text x="205.5" y="115.4">SeeedStudio</text>
</g>
<text font-size="2.8" fill="#840000" x="178" y="190.9">Title:</text>
<g font-size="2.1" fill="#840000">
<text x="178" y="184">Sheet:</text>
<text x="178" y="186.7">File:</text>
<text x="184.1" y="186.7">Vitalung_V0.1.kicad_sch</text>
<text x="178" y="196.9">KiCad</text>
<text x="178" y="194.1">Size:</text>
<text x="184.7" y="194.1">A4</text>
<text x="185.7" y="196.9">E.D.A.</text>
<text x="193.3" y="196.9">9.0.6</text>
<text x="200" y="194.1">Date:</text>
<text x="207" y="194.1">2026-01-31</text>
<text x="263" y="194.3">Rev:</text>
<text x="263" y="196.9">Id:</text>
<text x="267.1" y="196.9">1/1</text>
</g>
<g font-size="1.8" fill="#840000">
<text x="35" y="11.9">1</text>
<text x="85" y="11.9">2</text>
<text x="135" y="11.9">3</text>
<text x="185" y="11.9">4</text>
<text x="235" y="11.9">5</text>
<text x="285" y="11.9">6</text>
<text x="10.3" y="35.9">A</text>
<text x="285.3" y="35.9">A</text>
<text x="197" y="47.9">BTSENS</text>
<text x="54.6" y="73.3">VREG</text>
<text x="111.9" y="78.4">VREG</text>
<text x="10.3" y="85.9">B</text>
<text x="285.3" y="85.9">B</text>
<text x="10.3" y="135.9">C</text>
<text x="204.6" y="135.6">BTSENS</text>
<text x="285.3" y="135.9">C</text>
<text x="126.9" y="149.5">SDA</text>
<text x="126.9" y="144.5">SCL</text>
<text x="181.5" y="147">SDA</text>
<text x="181.6" y="150.8">SCL</text>
<text x="202.3" y="154.6">Heater_En</text>
<text x="108.3" y="171.1">Heater_En</text>
<text x="10.3" y="185.9">D</text>
<text x="285.3" y="185.9">D</text>
<text x="35" y="199.9">1</text>
<text x="85" y="199.9">2</text>
<text x="135" y="199.9">3</text>
<text x="185" y="199.9">4</text>
<text x="235" y="199.9">5</text>
<text x="285" y="199.9">6</text>
</g>
<g font-size="1.8" fill="#006464">
<text x="29.2" y="28.8">VBUS</text>
<text x="181.1" y="27.5">+BATT</text>
<text x="37.1" y="40.7">C4</text>
<text x="81.5" y="41.5">TP5100</text>
<text x="83.7" y="39">U3</text>
<text x="136.7" y="40.2">+BATT</text>
<text x="36.8" y="44.6">100nF</text>
<text x="45.5" y="46.6" transform="rotate(-90 45.5 46.6)">A</text>
<text x="101.6" y="45.3">22uH</text>
<text x="102.9" y="42.8">L2</text>
<text x="147.3" y="43">TP3</text>
<text x="147.4" y="45.1">TestPoint</text>
<text x="232.9" y="42.8">IN</text>
<text x="232.9" y="47.9">EN</text>
<text x="239.2" y="42.8">SW</text>
<text x="239.5" y="47.9">FB</text>
<text x="51.3" y="49.1">D1</text>
<text x="51.3" y="51.7">LED_Dual_KAK</text>
<text x="142.2" y="51.7">D3</text>
<text x="205.2" y="51.2">C13</text>
<text x="238.4" y="49" transform="rotate(-90 238.4 49)">GND</text>
<text x="42.9" y="59.1" transform="rotate(-90 42.9 59.1)">K2</text>
<text x="48" y="59.1" transform="rotate(-90 48 59.1)">K1</text>
<text x="55" y="59.5">TestPoint</text>
<text x="63.5" y="57.5">TP1</text>
<text x="142.2" y="54.2">SMAJ5.0A</text>
<text x="203" y="54.7">100nF</text>
<text x="55.2" y="61.8">TestPoint</text>
<text x="63.7" y="63.9">TP2</text>
<text x="63.8" y="76.3">C5</text>
<text x="63.5" y="80.1">100nF</text>
<text x="195.4" y="83.2">TestPoint</text>
<text x="200.9" y="81.1">TP4</text>
<text x="215.6" y="82.1">AMS1117-3.3</text>
<text x="220.9" y="79.6">U4</text>
<text x="229.8" y="78.3">+3V3</text>
<text x="241.3" y="81.1">TP5</text>
<text x="241.4" y="83.2">TestPoint</text>
<text x="217.7" y="86">VI</text>
<text x="223.1" y="89.7" transform="rotate(-90 223.1 89.7)">GND</text>
<text x="224.2" y="86">VO</text>
<text x="250.2" y="113.9">VBUS</text>
<text x="221" y="125.3">ESP32C3_Seeed-Studio</text>
<text x="231" y="122.8">U1</text>
<text x="259.1" y="125.8">100nF</text>
<text x="259.3" y="122">C15</text>
<text x="186.6" y="130.4">+3V3</text>
<text x="264.1" y="131.7">+3V3</text>
<text x="28.7" y="132.9">+BATT</text>
<text x="59.6" y="136.8">U2</text>
<text x="122.2" y="134.7">C10</text>
<text x="258.7" y="136.9" transform="rotate(-90 258.7 136.9)">GND</text>
<text x="57.7" y="139.3">DW01A</text>
<text x="121.9" y="138.5">100nF</text>
<text x="201.4" y="141.8">LED</text>
<text x="201.6" y="143.4">D2</text>
<text x="267" y="141.1">C14</text>
<text x="43.4" y="150">C1</text>
<text x="53.8" y="144.4">VCC</text>
<text x="53.8" y="149.5">GND</text>
<text x="65.4" y="149.5">CS</text>
<text x="153.7" y="144.4">J1</text>
<text x="153.7" y="146.9">Conn_01x06</text>
<text x="266.7" y="144.9">100nF</text>
<text x="19.6" y="150.2">BT1</text>
<text x="19.6" y="152.8">Battery_Cell</text>
<text x="43.2" y="153.8">100nF</text>
<text x="59.3" y="150.6" transform="rotate(-90 59.3 150.6)">OD</text>
<text x="64.4" y="150.6" transform="rotate(-90 64.4 150.6)">OC</text>
<text x="158.8" y="166">H1</text>
<text x="57" y="173.6">FS8205A</text>
<text x="59.8" y="171">Q1</text>
<text x="141" y="172.3">AO3400A</text>
<text x="141" y="169.8">Q2</text>
<text x="158.8" y="172.3">H2</text>
<text x="158.8" y="168.5">MountingHole</text>
<text x="158.8" y="178.7">H3</text>
<text x="158.8" y="174.9">MountingHole</text>
<text x="158.8" y="181.2">MountingHole</text>
<text x="158.8" y="185">H4</text>
<text x="158.8" y="187.6">MountingHole</text>
</g>
<g font-size="1.8" fill="#a90000">
<text x="194.9" y="35.3">1</text>
<text x="187.3" y="37.8">2</text>
<text x="194.9" y="40.4">3</text>
<text x="230.4" y="41.7">5</text>
<text x="243.1" y="41.7">1</text>
<text x="47.7" y="46.7" transform="rotate(-90 47.7 46.7)">2</text>
<text x="230.4" y="46.7">4</text>
<text x="243.1" y="46.7">3</text>
<text x="237.2" y="51.5" transform="rotate(-90 237.2 51.5)">2</text>
<text x="45.2" y="58.5" transform="rotate(-90 45.2 58.5)">3</text>
<text x="50.2" y="58.5" transform="rotate(-90 50.2 58.5)">1</text>
<text x="215.2" y="84.8">3</text>
<text x="227.9" y="84.8">2</text>
<text x="222" y="92.1" transform="rotate(-90 222 92.1)">1</text>
<text x="51.4" y="143.3">5</text>
<text x="147.2" y="138.2">1</text>
<text x="147.2" y="140.7">2</text>
<text x="147.2" y="143.3">3</text>
<text x="51.4" y="148.3">6</text>
<text x="69.1" y="148.3">2</text>
<text x="147.2" y="145.8">4</text>
<text x="147.2" y="148.3">5</text>
<text x="58.2" y="153.1" transform="rotate(-90 58.2 153.1)">1</text>
<text x="63.2" y="153.1" transform="rotate(-90 63.2 153.1)">3</text>
<text x="147.2" y="150.9">6</text>
<text x="55.6" y="159.5" transform="rotate(-90 55.6 159.5)">4</text>
<text x="65.8" y="159.5" transform="rotate(-90 65.8 159.5)">6</text>
<text x="51.4" y="164.8">3</text>
<text x="60.7" y="167.1" transform="rotate(-90 60.7 167.1)">2</text>
<text x="69.1" y="164.8">1</text>
<text x="136.9" y="167.1" transform="rotate(-90 136.9 167.1)">3</text>
<text x="130.1" y="169.9">1</text>
<text x="136.9" y="174.7" transform="rotate(-90 136.9 174.7)">2</text>
</g>
<g font-size="1.8" fill="#0000c2">
<text x="47.4" y="176.5">Alternate</text>
<text x="57.3" y="176.5">part:</text>
<text x="63.2" y="176.5">DMG9926UDM</text>
</g>
<g font-size="1.4" fill="#006464">
<text x="260" y="28.7">+5V</text>
<text x="234.6" y="35">4.7uH</text>
<text x="235.8" y="32.5">L1</text>
<text x="249.4" y="31.2">SS34</text>
<text x="251.2" y="33.7">D4</text>
<text x="31.7" y="41.4">10uF</text>
<text x="44.9" y="41.7" transform="rotate(-90 44.9 41.7)">R5</text>
<text x="46.4" y="41.7" transform="rotate(-90 46.4 41.7)">1K</text>
<text x="231.8" y="38.8">U10</text>
<text x="237" y="39.1">MT3608</text>
<text x="254.7" y="41.6" transform="rotate(-90 254.7 41.6)">R18</text>
<text x="31.7" y="43.9">C3</text>
<text x="75.7" y="47.7">VIN_1</text>
<text x="90.8" y="47.7">LX_1</text>
<text x="125.2" y="47.7">0.1R</text>
<text x="188.4" y="43.9">SW_SPDT</text>
<text x="190.1" y="45.2">SW1</text>
<text x="215.1" y="43" transform="rotate(-90 215.1 43)">R6</text>
<text x="216.6" y="44" transform="rotate(-90 216.6 44)">100K</text>
<text x="223.5" y="47.7">10uF</text>
<text x="257.3" y="42.2" transform="rotate(-90 257.3 42.2)">20K</text>
<text x="261.6" y="44.5">10uF</text>
<text x="261.6" y="47.1">C18</text>
<text x="30.1" y="51.5">GND</text>
<text x="75.7" y="50.3">VIN_2</text>
<text x="75.7" y="52.8">VIN_3</text>
<text x="90.8" y="50.3">LX_2</text>
<text x="125.9" y="49.2">R9</text>
<text x="215.1" y="53.2" transform="rotate(-90 215.1 53.2)">R7</text>
<text x="223.5" y="50.3">C17</text>
<text x="254.1" y="53.7" transform="rotate(-90 254.1 53.7)">R19</text>
<text x="257.3" y="53.9" transform="rotate(-90 257.3 53.9)">2.7K</text>
<text x="75.7" y="55.3">VIN_4</text>
<text x="75.7" y="59.1">CS</text>
<text x="92.4" y="55.3">VS</text>
<text x="116.8" y="54.1">10uF</text>
<text x="118.5" y="56.6">C6</text>
<text x="216.6" y="54.1" transform="rotate(-90 216.6 54.1)">180K</text>
<text x="75.7" y="61.7">PWR_ON-</text>
<text x="119" y="64.2">GND</text>
<text x="138" y="63">GND</text>
<text x="207.9" y="63">GND</text>
<text x="214.2" y="63">GND</text>
<text x="221.9" y="63">GND</text>
<text x="235.8" y="63">GND</text>
<text x="254.9" y="63">GND</text>
<text x="260" y="63">GND</text>
<text x="75.7" y="68">~{CHRG}</text>
<text x="75.7" y="70.6">~{STDBY}</text>
<text x="91.6" y="69.3">BAT</text>
<text x="75.7" y="73.1">VREG</text>
<text x="75.7" y="75.7">RTRICK</text>
<text x="84.5" y="78" transform="rotate(-90 84.5 78)">GND</text>
<text x="87.1" y="78" transform="rotate(-90 87.1 78)">EP</text>
<text x="92.5" y="75.7">TS</text>
<text x="129.5" y="78.2">10uF</text>
<text x="131.2" y="80.7">C9</text>
<text x="210.4" y="78.2">+5V</text>
<text x="61.8" y="89.6">GND</text>
<text x="82.2" y="89.6">GND</text>
<text x="131.7" y="88.4">GND</text>
<text x="212" y="88.4">10uF</text>
<text x="232.4" y="88.4">10uF</text>
<text x="107.2" y="91.8" transform="rotate(-90 107.2 91.8)">R12</text>
<text x="108.7" y="91.3" transform="rotate(-90 108.7 91.3)">0R</text>
<text x="212" y="90.9">C11</text>
<text x="232.4" y="90.9">C12</text>
<text x="106.3" y="101.1">GND</text>
<text x="210.4" y="98.5">GND</text>
<text x="220.6" y="98.5">GND</text>
<text x="230.8" y="98.5">GND</text>
<text x="139.3" y="122.6">+5V</text>
<text x="216.9" y="131.5">PA02_A0_D0</text>
<text x="245.8" y="131.5">5V</text>
<text x="257.4" y="131.5">GND</text>
<text x="197.7" y="132.8">GND</text>
<text x="216.9" y="135.3">PA4_A1_D1</text>
<text x="244.6" y="135.3">GND</text>
<text x="35.7" y="142.2">R1</text>
<text x="188.4" y="143.3" transform="rotate(-90 188.4 143.3)">R4</text>
<text x="190" y="143.8" transform="rotate(-90 190 143.8)">10K</text>
<text x="192.2" y="143.3" transform="rotate(-90 192.2 143.3)">R3</text>
<text x="193.8" y="143.8" transform="rotate(-90 193.8 143.8)">10K</text>
<text x="207.5" y="139.2">470R</text>
<text x="208" y="140.7">R13</text>
<text x="216.9" y="139.2">PA10_A2_D2</text>
<text x="216.9" y="143">PA11_A3_D3</text>
<text x="233.3" y="143">PA6_A10_D10_MOSI</text>
<text x="244.9" y="139.2">3V3</text>
<text x="34.8" y="144.2">100R</text>
<text x="120.3" y="145.5">GND</text>
<text x="216.9" y="146.8">PA8_A4_D4_SDA</text>
<text x="235.2" y="146.8">PA5_A9_D9_MISO</text>
<text x="216.9" y="150.6">PA9_A5_D5_SCL</text>
<text x="216.9" y="154.4">PB08_A6_D6_TX</text>
<text x="235.7" y="154.4">PB09_A7_D7_RX</text>
<text x="235.8" y="150.6">PA7_A8_D8_SCK</text>
<text x="265" y="151.9">GND</text>
<text x="74.9" y="156.1" transform="rotate(-90 74.9 156.1)">R2</text>
<text x="76.9" y="156" transform="rotate(-90 76.9 156)">1K</text>
<text x="141.9" y="159.5">GND</text>
<text x="82.2" y="173.4">GND</text>
<text x="121.6" y="172.9">R10</text>
<text x="122.1" y="170.9">1K</text>
<text x="127" y="176.9" transform="rotate(-90 127 176.9)">R11</text>
<text x="129" y="176.8" transform="rotate(-90 129 176.8)">10K</text>
<text x="126.6" y="184.9">GND</text>
<text x="135.5" y="184.9">GND</text>
</g>
<g font-size="1.4" fill="#a90000">
<text x="73.1" y="46.7">1</text>
<text x="95.9" y="46.7">2</text>
<text x="73.1" y="49.3">4</text>
<text x="73.1" y="51.8">5</text>
<text x="95.9" y="49.3">3</text>
<text x="72.6" y="54.4">16</text>
<text x="72.6" y="58.2">13</text>
<text x="95.9" y="54.4">8</text>
<text x="73.1" y="60.7">6</text>
<text x="72.6" y="67.1">15</text>
<text x="72.6" y="69.6">14</text>
<text x="95.9" y="68.3">9</text>
<text x="72.6" y="72.1">10</text>
<text x="72.6" y="74.7">12</text>
<text x="95.4" y="74.7">11</text>
<text x="83.6" y="80.6" transform="rotate(-90 83.6 80.6)">7</text>
<text x="86.1" y="81.1" transform="rotate(-90 86.1 81.1)">17</text>
<text x="214" y="130.6">1</text>
<text x="249.1" y="130.6">14</text>
<text x="214" y="134.4">2</text>
<text x="249.1" y="134.4">13</text>
<text x="214" y="138.2">3</text>
<text x="214" y="142">4</text>
<text x="249.1" y="138.2">12</text>
<text x="249.1" y="142">11</text>
<text x="214" y="145.8">5</text>
<text x="214" y="149.6">6</text>
<text x="249.1" y="145.8">10</text>
<text x="249.6" y="149.6">9</text>
<text x="214" y="153.4">7</text>
<text x="249.6" y="153.4">8</text>
</g>
<g font-size="1.4" fill="#989898">
<text x="107.2" y="82.4" transform="rotate(-90 107.2 82.4)">R8</text>
<text x="108.7" y="82.8" transform="rotate(-90 108.7 82.8)">TBD</text>
</g>
</svg>
